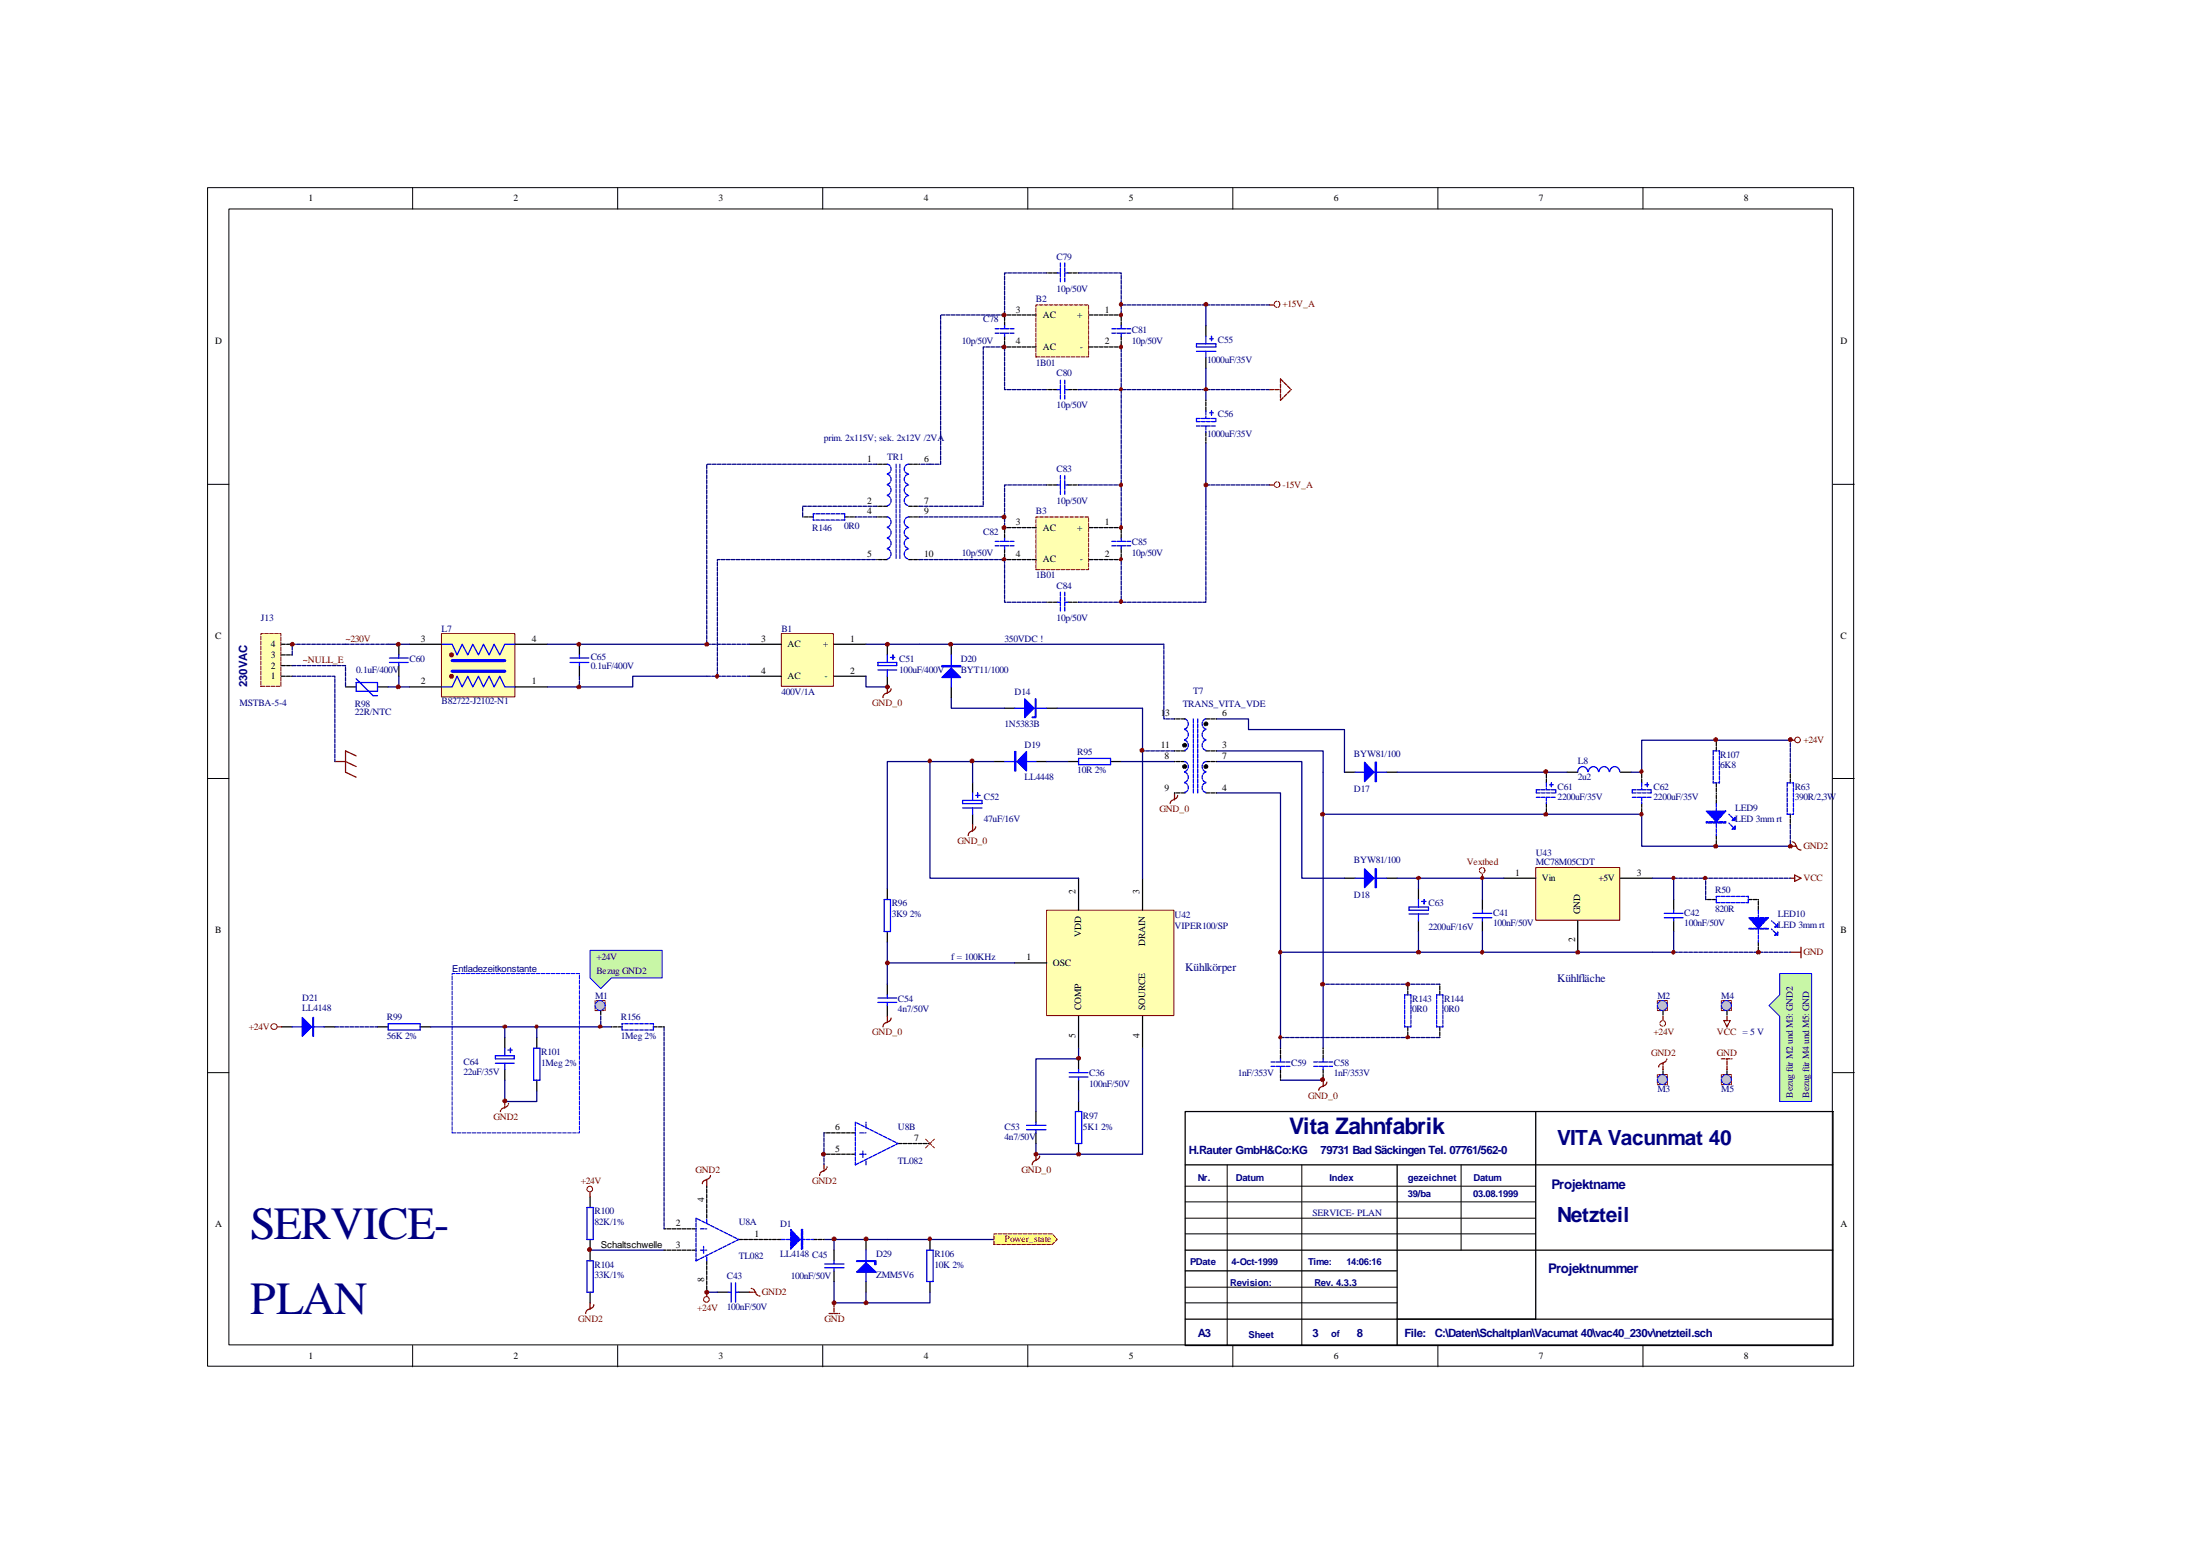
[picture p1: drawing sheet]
<svg xmlns="http://www.w3.org/2000/svg" width="297mm" height="210mm" viewBox="0 0 297 210" stroke-linecap="round" stroke-linejoin="round" font-family="sans-serif">
<g fill="none" stroke="#000" stroke-width=".14">
<path d="M28 25.3h222.3v159.1h-222.3zM30.9 28.2h216.5v153.3h-216.5zM55.7 25.3v2.9M83.4 25.3v2.9M111.1 25.3v2.9M138.8 25.3v2.9M166.5 25.3v2.9M194.1 25.3v2.9M221.8 25.3v2.9M28 65.4h2.9M247.5 65.4h2.9M28 105.1h2.9"/>
<path d="M247.5 105.1h2.9M28 144.8h2.9M165.7 157.2v24.4M175.8 157.2v24.4M197.3 157.2v11.6M247.5 144.8h2.9M160 175.9h28.6M160 173.8h28.6M160 166.6h47.3M160 164.4h47.3M160 162.2h47.3M160 160.1h47.3"/>
<path d="M55.7 181.6v2.9M83.4 181.6v2.9M111.1 181.6v2.9M138.8 181.6v2.9M166.5 181.6v2.9M194.1 181.6v2.9M221.8 181.6v2.9"/>
</g>
<path d="M160 150h87.5v31.6h-87.5zM160 157.2h87.5M188.6 157.2v24.4M207.3 150v28.1M160 178.1h87.5M160 171.5h28.6M160 168.8h87.5" fill="none" stroke="#000" stroke-width=".17"/>
<g fill="#c8f6a6" stroke="#00f" stroke-width=".14">
<path d="M240.3 131.4h4.3v17.3h-4.3v-11.5l-1.5-1.5 1.5-1.4z" fill-rule="evenodd"/>
<path d="M79.7 128.3h9.7v3.7h-6.9l-1.4 1.4-1.4-1.4z" fill-rule="evenodd"/>
</g>
<g fill="none" stroke="#000" stroke-width=".17">
<path d="M119.8 87v1.4M119.8 91.3v1.4M135.6 95.6h1.4M141.3 95.6h1.4M119.8 120v1.4M131.3 105.7v1.3M131.3 109.9v1.5M134.2 102.8h1.4M139.9 102.8h1.4M144.2 102.8h1.4M149.9 102.8h1.5M119.8 125.7v1.5"/>
<path d="M145.6 148.7v1.3M145.6 154.4v1.4"/>
</g>
<g fill="none" stroke="#00f" stroke-width=".17">
<path d="M118.5 89.4h2.6v.4h-2.6zM118.5 90.4h2.6M119.8 88.4v1M119.8 90.4v.9M120.2 88.7h.6M120.6 88.4v.6M137 95.6h4.3M130 108h2.6v.5h-2.6zM130 109.1h2.6M131.3 107v1M131.3 109.1v.8M131.7 107.4h.6"/>
<path d="M132 107v.6M135.6 102.8h4.3M145.6 102.4h4.3v.8h-4.3zM119.4 121.4h.8v4.3h-.8zM145.2 150h.8v4.4h-.8z"/>
</g>
<path d="M119.8 92.7v.9a.58 .58 0 0 0-.6 .6M120.3 93l-.3 .4-.2 .1M131.2 112.2l-.2 .1-.2 .2-.1 .3M131.3 111.4v.8M131.7 111.6l-.2 .4-.3 .1M158.5 108l-.4 .2-.1 .3M158.6 107v1M159 107.4l-.3 .4-.2 .1" fill="none" stroke="#800000" stroke-width=".17"/>
<g fill="#00f" stroke="#00f" stroke-width=".17">
<path d="M139.8 94.3h.1v2.6h-.5v-.1h.4z" fill-rule="evenodd"/>
<path d="M138.3 94.3l1.3 1.3-1.3 1.3z" fill-rule="evenodd"/>
<path d="M137 101.4h.2v2.7h-.2z" fill-rule="evenodd"/>
<path d="M138.6 101.4v2.7l-1.3-1.3z" fill-rule="evenodd"/>
</g>
<path d="M141.3 102.8h2.9M151.4 102.8h7.2" fill="none" stroke="#000080" stroke-width=".17"/>
<path d="M141.4 123h17.1v14.1h-17.1z" fill="#ffffb0"/>
<path d="M141.3 122.9h17.2v14.2h-17.2z" fill="none" stroke="#800000" stroke-width=".14"/>
<g fill="none" stroke="#000" stroke-width=".17">
<path d="M162.8 44v1.4M162.8 48.3v1.4M53.8 87v1.4M53.8 89.8v1.5M128.4 87v1.4M128.4 92.7v1.5M145.6 118.5v4.4M154.3 118.5v4.4M119.8 132.9v1.4M119.8 135.7v1.5M137 130h4.3M145.6 137.2v4.3"/>
<path d="M154.3 137.2v4.3M139.9 150v1.5M139.9 152.9v1.5M145.6 142.9v1.5M145.6 145.8v1.4"/>
</g>
<g fill="none" stroke="#000080" stroke-width=".17">
<path d="M162.8 41.2v2.8M162.8 49.7v4.3M162.8 59.8v8.5M128.4 94.2v1.4h7.2M125.6 102.8v15.7h20M134.2 102.8h-14.4v17.2M178.6 109.9v31.6M119.8 127.2v2.8h17.2M119.8 130v2.9M139.9 154.4v1.4M145.6 141.5v1.4h-5.7v7.1M145.6 147.2v1.5"/>
<path d="M154.3 141.5v14.3"/>
</g>
<path d="M119.8 137.2v.8a.58 .58 0 0 0-.6 .6M120.3 137.4l-.3 .5h-.2M139.9 155.8v.8l-.3 .1-.2 .2v.3M140.4 156.1l-.3 .4-.2 .1M178.6 145.8v.9h-.3l-.2 .2v.3M179.2 146.1l-.3 .4-.3 .1" fill="none" stroke="#800000" stroke-width=".17"/>
<g fill="none" stroke="#00f" stroke-width=".17">
<path d="M161.5 46.4h2.7v.4h-2.7zM161.5 47.4h2.7M162.8 45.4v1M162.8 47.4v.9M163.3 45.7h.5M163.6 45.4v.6M52.6 88.8h2.5M52.6 89.4h2.5M53.8 88.4v.4M53.8 89.4v.4M128.4 88.4v4.3M118.5 135.3h2.6"/>
<path d="M118.5 134.7h2.6M119.8 134.3v.4M119.8 135.3v.4M138.6 152.5h2.6M138.6 151.9h2.6M139.9 151.5v.4M139.9 152.5v.4M144.4 145.4h2.5M144.4 144.8h2.5M145.6 144.4v.4M145.6 145.4v.4"/>
</g>
<g fill="#00f" stroke="#00f" stroke-width=".17">
<path d="M127.2 89.8h2.5v.2h-2.5z" fill-rule="evenodd"/>
<path d="M127.2 91.5l1.2-1.3 1.3 1.3z" fill-rule="evenodd"/>
</g>
<path d="M59.7 85.6h9.8v8.5h-9.8z" fill="#ffffb0"/>
<path d="M59.6 85.5h9.9v8.6h-9.9z" fill="none" stroke="#800000" stroke-width=".14"/>
<path d="M59.6 92.7h1.4l.7-1.4 .7 1.4 .8-1.4 .6 1.4 .8-1.4 .7 1.4 .7-1.4 .7 1.4 .8-1.4 .7 1.4h1.4M59.6 87h1.4l.7 1.4 .7-1.4 .8 1.4 .6-1.4 .8 1.4 .7-1.4 .7 1.4 .7-1.4 .8 1.4 .7-1.4h1.4" fill="none" stroke="#00f" stroke-width=".17"/>
<path d="M61 89.2h7.2M61 90.6h7.2" fill="none" stroke="#00f" stroke-width=".42"/>
<g fill="#800000" stroke="#800000" stroke-width=".14">
<circle cx="61" cy="91.3" r=".26"/>
<circle cx="61" cy="88.4" r=".26"/>
</g>
<path d="M55.3 92.7h4.3M55.3 87h4.3M69.6 92.7h4.3M69.6 87h4.3" fill="none" stroke="#000" stroke-width=".17"/>
<path d="M105.6 85.6h6.9v7h-6.9z" fill="#ffffb0"/>
<g fill="none" stroke="#800000" stroke-width=".14">
<path d="M105.5 85.5h7v7.1h-7z"/>
<circle cx="242.7" cy="99.9" r=".38"/>
</g>
<g fill="none" stroke="#000" stroke-width=".17">
<path d="M46.7 92.7h1.4M51 92.7h1.4M101.2 87h4.3M101.2 91.3h4.3M112.6 87h4.3M112.6 91.3h4.3M181.5 104.2h1.5M181.5 118.5h1.5M187.2 104.2h1.4M187.2 118.5h1.4M191.5 120v1.4M211.6 104.2h1.4"/>
<path d="M218.8 104.2h1.4M191.5 124.3v1.4M200.2 121.4v1.5M200.2 124.3v1.4"/>
</g>
<path d="M241.7 99.9h.6M45.2 102.8h1.5l1.4 .7M48.1 102l-1.4-.6v2.8l1.4 .7M241.7 114.2h.9v.3l.3 .2h.3M242 113.6l.2 .1 .2 .2 .1 .3" fill="none" stroke="#800000" stroke-width=".17"/>
<path d="M52.4 87h2.9M52.4 92.7h2.9M53.8 91.3v1.4M119.8 87h37.3M142.7 95.6h11.6v22.9M164.3 97h4.3v1.5h12.9M164.3 101.4h14.3v2.8M220.2 104.2h1.5" fill="none" stroke="#000080" stroke-width=".17"/>
<g fill="none" stroke="#00f" stroke-width=".17">
<path d="M48.1 92.1h2.9v1.2h-2.9zM48.1 91.6l2.3 2.3h.6M183 104.2h4.2M183 118.5h4.2M213 104.2a.68 .68 0 0 1 .7-.7 .68 .68 0 0 1 .7 .7M214.5 104.2a.68 .68 0 0 1 .6-.7 .68 .68 0 0 1 .7 .7M215.9 104.2a.68 .68 0 0 1 .7-.7 .68 .68 0 0 1 .7 .7M217.3 104.2a.68 .68 0 0 1 .7-.7 .68 .68 0 0 1 .7 .7M190.2 122.4h2.7v.5h-2.7zM190.2 123.4h2.7M191.5 121.4v1M191.5 123.4v.9"/>
<path d="M191.9 121.7h.6M192.3 121.4v.6M198.9 123.9h2.5M198.9 123.3h2.5M200.2 122.9v.4M200.2 123.9v.4"/>
</g>
<g fill="#00f" stroke="#00f" stroke-width=".17">
<path d="M185.7 102.9h.1v2.6h-.1z" fill-rule="evenodd"/>
<path d="M184.2 102.9l1.3 1.3-1.3 1.3z" fill-rule="evenodd"/>
<path d="M185.7 117.3h.1v2.5h-.1z" fill-rule="evenodd"/>
<path d="M184.2 117.3l1.3 1.2-1.3 1.3z" fill-rule="evenodd"/>
</g>
<path d="M207.4 117.2h11.3v7h-11.3z" fill="#ffffb0"/>
<g fill="none" stroke="#800000" stroke-width=".14">
<path d="M207.3 117.1h11.4v7.1h-11.4z"/>
<circle cx="37" cy="138.6" r=".41"/>
<circle cx="79.6" cy="160.5" r=".38"/>
<circle cx="95.4" cy="175.4" r=".38"/>
</g>
<g fill="none" stroke="#000" stroke-width=".17">
<path d="M78.2 87v1.4M78.2 89.8v1.5M203 118.5h4.3M218.8 118.5h4.3M38 138.6h1.5M43.8 138.6h1.4M51 138.6h1.4M56.7 138.6h1.5M213 124.3v4.2M226 121.4v1.5M226 124.3v1.4M68.2 140.1v1.4"/>
<path d="M68.2 144.4v1.4M72.5 140.1v1.4M72.5 145.8v1.4M79.7 161.6v1.4M79.7 167.3v2.9M79.7 174.4v1.5M96.9 174.4h1.4M99.7 174.4h1.5M112.6 168.8v1.4M112.6 171.5v1.5M116.9 167.3v1.5M116.9 173v1.4"/>
<path d="M125.6 167.3v1.5M125.6 173v1.4"/>
</g>
<g fill="none" stroke="#000080" stroke-width=".17">
<path d="M73.9 87h21.5M95.4 91.3h-10v1.4h-11.5M116.9 91.3v1.4h2.9M116.9 87h2.9M181.5 98.5v5.7M241.7 99.9h-20v4.3M131.3 102.8v2.9M164.3 102.8h11.5v15.7h5.7M164.3 107h8.6v21.5h53.1v-2.8M178.6 104.2v5.7h43.1v4.3h20M188.6 118.5h14.4M188.6 104.2h23"/>
<path d="M191.5 118.5v1.5M200.2 118.5v2.9M223.1 118.5h2.9v2.9M58.2 138.6h24.3M68.2 138.6v1.5M72.5 138.6v1.5M172.9 128.5v13M191.5 125.7v2.8M200.2 125.7v2.8M68.2 145.8v2.9h4.3v-1.5M139.9 155.8h14.4M172.9 145.8h5.7"/>
<path d="M79.7 168.8h10M95.4 174.4h1.5M111.3 167.3h1.3v1.5M112.6 173v2.9h4.3M112.6 167.3h21.6M116.9 174.4v1.5M125.6 174.4v1.5h-8.7"/>
</g>
<g fill="none" stroke="#00f" stroke-width=".17">
<path d="M77 89.4h2.5M77 88.8h2.5M78.2 88.4v.4M78.2 89.4v.4M39.5 138.6h4.3M52.4 138.2h4.3v.8h-4.3zM224.7 123.9h2.5M224.7 123.3h2.5M226 122.9v.4M226 123.9v.4M66.9 142.5h2.5v.4h-2.5zM66.9 143.5h2.5"/>
<path d="M68.2 141.5v1M68.2 143.5v.9M68.6 141.7h.6M68.9 141.5v.6M72.1 141.5h.8v4.3h-.8zM79.2 170.2h.9v4.2h-.9zM79.2 163h.9v4.3h-.9zM98.3 174.4h.4M98.7 173.2v2.6M99.3 174.4h.4M99.3 173.2v2.6M111.3 171.1h2.7"/>
<path d="M111.3 170.6h2.7M112.6 170.2v.4M112.6 171.1v.4M116.9 168.8v4.2M125.1 168.8h.9v4.2h-.9z"/>
</g>
<path d="M241.7 118.5h.6M242.3 118.1l.9 .4-.9 .5zM37.5 138.6h.5M241.7 128.5h1.5M243.2 127.9v1.4M94.8 159.8l.1-.3 .2-.2h.3v.8M95.9 158.7l-.2 .4-.3 .1M79.7 175.9v.8a.58 .58 0 0 0-.6 .6M79.7 161v.6M80.2 176.1l-.3 .5h-.2M95.4 174.4v.6" fill="none" stroke="#800000" stroke-width=".17"/>
<g fill="#00f" stroke="#00f" stroke-width=".17">
<path d="M42.2 137.3h.1v2.6h-.1z" fill-rule="evenodd"/>
<path d="M40.8 137.3l1.3 1.3-1.3 1.3z" fill-rule="evenodd"/>
<path d="M115.7 170.2h2.6v.5h-.2v-.4h-2.4z" fill-rule="evenodd"/>
<path d="M115.7 171.7l1.2-1.3 1.4 1.3z" fill-rule="evenodd"/>
</g>
<path d="M61 152.9h17.2v-21.5h-17.2v21.5" fill="none" stroke="#00f" stroke-width=".14" stroke-dasharray=".5 .2"/>
<path d="M226 118.5h15.7M45.2 138.6h5.8M226 128.5h15.7M230.3 121.4v-2.9" fill="none" stroke="#000080" stroke-width=".17" stroke-dasharray=".5 .2"/>
<path d="M231.7 108.5v-1.5M231.7 112.8v1.4M231.7 101.4v-1.5M231.7 105.7v1.3M231.7 121.4h-1.4M236.1 121.4h1.3M237.4 122.9v-1.5M237.4 127.2v1.3" fill="none" stroke="#000" stroke-width=".17" stroke-dasharray=".5 .2"/>
<g fill="none" stroke="#00f" stroke-width=".17" stroke-dasharray=".5 .2">
<path d="M231.3 105.7h.9M231.3 101.4h.9M231.3 101.4v4.3M231.7 108.5v4.3M232.2 101.4v4.3M234 111.7l-.6-.6M234 110.5l-.6-.6M231.7 121.8v-.8M231.7 121h4.4M231.7 121.8h4.4M236.1 121.8v-.8M237.4 122.9v4.3"/>
<path d="M239.8 126l-.6-.6M239.8 124.8l-.6-.5"/>
</g>
<g fill="#00f" stroke="#00f" stroke-width=".17" stroke-dasharray=".5 .2">
<path d="M230.4 109.5h2.6l-1.3 1.4z" fill-rule="evenodd"/>
<path d="M230.4 110.9h2.6v.2h-2.6z" fill-rule="evenodd"/>
<path d="M234.3 111.5v.4h-.5z" fill-rule="evenodd"/>
<path d="M233.8 110.8l.5-.5v.5z" fill-rule="evenodd"/>
<path d="M236.1 123.9h2.7l-1.4 1.4z" fill-rule="evenodd"/>
<path d="M236.1 125.3h2.7v.1h-2.7z" fill-rule="evenodd"/>
<path d="M240 125.8v.5h-.4z" fill-rule="evenodd"/>
<path d="M239.6 125.2l.4-.5v.5z" fill-rule="evenodd"/>
</g>
<path d="M134.2 166.6h7.9l.6 .7-.6 .7h-7.9z" fill-rule="evenodd" fill="#ffff80" stroke="#800000" stroke-width=".14" stroke-dasharray=".5 .2"/>
<path d="M94 168.8h-4.3M94 165.9h-4.3M95.4 170.2v4.2M95.4 164.4v-4.3M99.7 167.3h4.4" fill="none" stroke="#000" stroke-width=".17" stroke-dasharray=".5 .2"/>
<path d="M94 170.2l5.7-2.9-5.7-2.9v5.8M94.6 165.9h.8M94.6 168.8h.8M95 169.2v-1M95.4 165.1v-.7M95.4 170.2v-.8" fill="none" stroke="#00f" stroke-width=".17" stroke-dasharray=".5 .2"/>
<path d="M35.3 85.6h2.6v7h-2.6z" fill="#ffffb0"/>
<g fill="none" stroke="#800000" stroke-width=".14" stroke-dasharray=".5 .2">
<path d="M35.2 85.5h2.7v7.1h-2.7z"/>
<circle cx="200.1" cy="117.5" r=".38"/>
</g>
<g fill="none" stroke="#000" stroke-width=".17" stroke-dasharray=".5 .2">
<path d="M142.7 36.8h-1.4M144.2 36.8h1.4M135.6 45.4v1.4M135.6 44v-1.5M142.7 52.6h-1.4M144.2 52.6h1.4M151.4 44v-1.5M151.4 45.4v1.4M109.8 69.8h-1.4M114 69.8h1.5M119.8 62.7h-1.4M119.8 68.3h-1.4"/>
<path d="M119.8 69.8h-1.4M119.8 75.5h-1.4M122.7 62.7h1.4M122.7 68.3h1.4M122.7 69.8h1.4M122.7 75.5h1.4M38 91.3h1.5M38 89.8h1.5M38 88.4h1.5M38 87h1.5M190.1 134.3v-1.4M190.1 138.6v1.5"/>
<path d="M194.4 134.3v-1.4M194.4 138.6v1.5"/>
</g>
<g fill="none" stroke="#000080" stroke-width=".17" stroke-dasharray=".5 .2">
<path d="M141.3 36.8h-5.7v5.7M145.6 36.8h5.8v5.7M135.6 46.8v5.8h5.7M145.6 52.6h5.8v-5.8M118.4 68.3h-10v1.5M125.6 62.7h-1.5M39.5 89.8h7.2v2.9M39.5 91.3h5.7v11.5M46.7 87h-7.2M95.4 87h5.8M95.4 91.3h5.8M95.4 87v-24.3h23"/>
<path d="M96.9 91.3v-15.8h21.5M158.6 97h-1.5v-10M158.6 101.4h-4.3M194.4 132.9h-15.8M194.4 140.1h-21.5"/>
</g>
<g fill="none" stroke="#00f" stroke-width=".17" stroke-dasharray=".5 .2">
<path d="M143.2 36.8h-.5M143.2 35.5v2.6M143.8 35.5v2.6M144.2 36.8h-.4M135.6 44.4v-.4M135.6 45.4v-.4M136.9 44.4h-2.6M136.9 45h-2.6M143.2 52.6h-.5M143.2 51.3v2.6M143.8 51.3v2.6M144.2 52.6h-.4"/>
<path d="M150.1 45h2.6M150.1 44.4h2.6M151.4 45v.4M151.4 44v.4M109.8 69.4v.8M114 69.4v.8M114 70.2h-4.2M114 69.4h-4.2M119.8 63.9a.65 .65 0 0 0 .5-.6 .65 .65 0 0 0-.5-.6M119.8 65.4a.71 .71 0 0 0 .5-.7 .71 .71 0 0 0-.5-.7M119.8 66.8a.71 .71 0 0 0 .5-.7 .71 .71 0 0 0-.5-.6M119.8 68.3a.71 .71 0 0 0 .5-.7 .71 .71 0 0 0-.5-.7"/>
<path d="M119.8 71.1a.71 .71 0 0 0 .5-.6 .71 .71 0 0 0-.5-.7M119.8 72.6a.71 .71 0 0 0 .5-.7 .71 .71 0 0 0-.5-.7M119.8 74a.71 .71 0 0 0 .5-.7 .71 .71 0 0 0-.5-.6M119.8 75.5a.71 .71 0 0 0 .5-.7 .71 .71 0 0 0-.5-.7M121 62.7v12.8M121.5 62.7v12.8M122.7 62.7a.64 .64 0 0 0-.6 .6 .64 .64 0 0 0 .6 .6M122.7 64a.68 .68 0 0 0-.6 .7 .68 .68 0 0 0 .6 .7M122.7 65.5a.68 .68 0 0 0-.6 .6 .68 .68 0 0 0 .6 .7M122.7 66.9a.68 .68 0 0 0-.6 .7 .68 .68 0 0 0 .6 .7M122.7 69.8a.68 .68 0 0 0-.6 .7 .68 .68 0 0 0 .6 .6M122.7 71.2a.68 .68 0 0 0-.6 .7 .68 .68 0 0 0 .6 .7"/>
<path d="M122.7 72.7a.68 .68 0 0 0-.6 .6 .68 .68 0 0 0 .6 .7M122.7 74.1a.68 .68 0 0 0-.6 .7 .68 .68 0 0 0 .6 .7M189.7 138.6h.8M189.7 134.3h.8M189.7 134.3v4.3M190.5 134.3v4.3M194 138.6h.8M194 134.3h.8M194 134.3v4.3M194.8 134.3v4.3"/>
</g>
<path d="M200.2 118.5v-.5" fill="none" stroke="#800000" stroke-width=".17" stroke-dasharray=".5 .2"/>
<path d="M140 41.2h7v7h-7z" fill="#ffffb0"/>
<path d="M139.9 41.2h7.1v7h-7.1z" fill="none" stroke="#800000" stroke-width=".14" stroke-dasharray=".5 .2"/>
<path d="M139.9 42.5h-4.3M139.9 46.8h-4.3M147.1 42.5h4.3M147.1 46.8h4.3M135.6 74.1v1.4M135.6 72.7v-1.5M142.7 65.5h-1.4M144.2 65.5h1.4M151.4 72.7v-1.5M151.4 74.1v1.4M142.7 81.3h-1.4M144.2 81.3h1.4" fill="none" stroke="#000" stroke-width=".17" stroke-dasharray=".5 .2"/>
<path d="M135.6 46.8h-2.8v21.5h-8.7M125.6 62.7h1.4v-20.2h8.6M135.6 75.5v5.8h5.7M141.3 65.5h-5.7v5.7M145.6 65.5h5.8v5.7M145.6 81.3h5.8v-5.8M89.7 138.6v27.3" fill="none" stroke="#000080" stroke-width=".17" stroke-dasharray=".5 .2"/>
<g fill="#800000" stroke="#800000" stroke-width=".14" stroke-dasharray=".5 .2">
<path d="M125.3 102.6l.3-.1h.1v.2l-.1 .3a.25 .25 0 0 1-.3-.2 .25 .25 0 0 1 0-.2z" fill-rule="evenodd"/>
<path d="M172.7 128.4l.2-.1h.1l.1 .2-.2 .3a.25 .25 0 0 1-.2-.1 .25 .25 0 0 1 0-.3z" fill-rule="evenodd"/>
<path d="M191.3 118.4a.26 .26 0 0 1 .3-.1 .26 .26 0 0 1 .2 .2l-.3 .2h-.2z" fill-rule="evenodd"/>
<path d="M200 118.3l.3 .1v.3h-.3l-.1-.2z" fill-rule="evenodd"/>
<path d="M200 128.3h.3v.2l-.1 .3a.26 .26 0 0 1-.3-.2 .26 .26 0 0 1 .1-.3z" fill-rule="evenodd"/>
<path d="M225.8 118.3l.3 .1v.3h-.3l-.1-.2z" fill-rule="evenodd"/>
<path d="M225.8 128.3h.3v.2l-.1 .3a.26 .26 0 0 1-.3-.2 .26 .26 0 0 1 .1-.3z" fill-rule="evenodd"/>
<path d="M230.1 118.3a.25 .25 0 0 1 .2 0 .25 .25 0 0 1 .2 .2l-.3 .2h-.2v-.2z" fill-rule="evenodd"/>
<path d="M172.7 139.9l.2-.1 .1 .1v.3h-.3z" fill-rule="evenodd"/>
<path d="M96.6 91.1l.3-.1 .1 .1v.2l-.1 .2a.25 .25 0 0 1-.3-.1 .25 .25 0 0 1 0-.3z" fill-rule="evenodd"/>
<circle cx="139.9" cy="155.8" r=".26"/>
<circle cx="119.8" cy="130" r=".26"/>
<circle cx="178.6" cy="109.9" r=".26"/>
<circle cx="53.8" cy="92.7" r=".26"/>
<circle cx="191.5" cy="128.5" r=".26"/>
<circle cx="131.2" cy="102.7" r=".26"/>
<circle cx="154.2" cy="101.3" r=".26"/>
<circle cx="178.6" cy="132.9" r=".26"/>
</g>
<g fill="none" stroke="#00f" stroke-width=".17" stroke-dasharray=".5 .2">
<path d="M135.6 73.1v-.4M135.6 74.1v-.4M136.9 73.1h-2.6M136.9 73.7h-2.6M143.2 65.5h-.5M143.2 64.2v2.6M143.2 79.9v2.7M143.8 64.2v2.6M143.8 79.9v2.7M144.2 65.5h-.4M150.1 73.7h2.6M150.1 73.1h2.6"/>
<path d="M151.4 73.7v.4M151.4 72.7v.4M143.2 81.3h-.5M144.2 81.3h-.4"/>
</g>
<path d="M140 69.9h7v7h-7z" fill="#ffffb0"/>
<path d="M139.9 69.8h7.1v7.1h-7.1z" fill="none" stroke="#800000" stroke-width=".14" stroke-dasharray=".5 .2"/>
<path d="M139.9 71.2h-4.3M139.9 75.5h-4.3M147.1 71.2h4.3M147.1 75.5h4.3M84 138.6h-1.5M88.2 138.6h1.5M115.5 155.8h-4.2M115.5 152.9h-4.2M121.2 154.4h4.4" fill="none" stroke="#000" stroke-width=".17" stroke-dasharray=".5 .2"/>
<path d="M151.4 52.6v12.9M162.8 41.2h-11.4M162.8 52.6h-11.4M162.8 41.2h8.6M162.8 52.6h8.6M124.1 75.5h11.5M124.1 69.8h11.5M162.8 68.3v13h-11.4M162.8 65.5h8.6M111.3 152.9v4.3" fill="none" stroke="#000080" stroke-width=".17" stroke-dasharray=".5 .2"/>
<g fill="#800000" stroke="#800000" stroke-width=".14" stroke-dasharray=".5 .2">
<path d="M151.2 65.3l.2-.1 .1 .1 .1 .2-.2 .2a.25 .25 0 0 1-.3-.1 .25 .25 0 0 1 .1-.3z" fill-rule="evenodd"/>
<path d="M151.2 40.9l.2-.1 .1 .1 .1 .2-.2 .2a.25 .25 0 0 1-.3-.1 .25 .25 0 0 1 .1-.3z" fill-rule="evenodd"/>
<path d="M151.2 52.5l.2-.2 .1 .1v.3h-.3z" fill-rule="evenodd"/>
<path d="M151.2 81.1l.2-.1h.1l.1 .2-.2 .3a.25 .25 0 0 1-.3-.2 .25 .25 0 0 1 .1-.2z" fill-rule="evenodd"/>
<path d="M72.2 138.5l.3-.1h.1v.3h-.3z" fill-rule="evenodd"/>
<path d="M67.9 138.5a.26 .26 0 0 1 .3-.1 .26 .26 0 0 1 .2 .2l-.2 .2-.2-.1z" fill-rule="evenodd"/>
<circle cx="135.5" cy="69.8" r=".26"/>
<circle cx="116.9" cy="175.9" r=".26"/>
<circle cx="112.6" cy="175.9" r=".26"/>
<circle cx="112.6" cy="167.2" r=".26"/>
<circle cx="68.1" cy="148.6" r=".26"/>
</g>
<path d="M68.2 149.5l-.3 .1-.3 .2v.2M68.2 149.5l.2-.1 .3-.5M68.2 148.7v.8M111.2 158.1l-.3 .1-.2 .2v.3M111.2 158l.2-.1 .3-.4M111.3 157.2v.9M101.2 174.4h.8M101.9 174.4l-.2-.4-.3-.1M102 174.4l.1 .3 .2 .2h.3M111.9 177.3h1.5M112.6 175.9v1.4" fill="none" stroke="#800000" stroke-width=".17" stroke-dasharray=".5 .2"/>
<path d="M84 139v-.8M88.2 139v-.8M88.2 138.2h-4.2M88.2 139h-4.2M115.5 157.2l5.7-2.8-5.7-2.9v5.7M116.1 152.9h.8M116.1 155.8h.8M116.5 156.2v-.8M116.9 152.2v-.7M116.9 157.2v-.6" fill="none" stroke="#00f" stroke-width=".17" stroke-dasharray=".5 .2"/>
<path d="M125 155l1.2-1.2M125 153.8l1.2 1.2" fill="none" stroke="#f00" stroke-width=".14" stroke-dasharray=".5 .2"/>
<path d="M80.4 135.1h1.3v1.3h-1.3z" fill="#ffffb0"/>
<path d="M80.3 135.1h1.4v1.3h-1.4z" fill="none" stroke="#800000" stroke-width=".14" stroke-dasharray=".5 .2"/>
<circle cx="81" cy="135.7" r=".67" fill="#c0c0c0" stroke="#00f" stroke-width=".14" stroke-dasharray=".5 .2"/>
<path d="M81.1 136.5v.7" fill="none" stroke="#000" stroke-width=".17" stroke-dasharray=".5 .2"/>
<path d="M81.1 137.2v1.4" fill="none" stroke="#000080" stroke-width=".17" stroke-dasharray=".5 .2"/>
<path d="M80.9 138.4a.25 .25 0 0 1 .3 0 .25 .25 0 0 1 .1 .2l-.3 .2-.2-.1v-.1z" fill-rule="evenodd" fill="#800000" stroke="#800000" stroke-width=".14" stroke-dasharray=".5 .2"/>
<path d="M223.9 135.1h1.2v1.3h-1.2z" fill="#ffffb0"/>
<path d="M223.8 135.1h1.3v1.3h-1.3z" fill="none" stroke="#800000" stroke-width=".14" stroke-dasharray=".5 .2"/>
<circle cx="224.5" cy="135.7" r=".67" fill="#c0c0c0" stroke="#00f" stroke-width=".14" stroke-dasharray=".5 .2"/>
<path d="M224.5 136.5v.7" fill="none" stroke="#000" stroke-width=".17" stroke-dasharray=".5 .2"/>
<path d="M223.9 145.1h1.2v1.3h-1.2z" fill="#ffffb0"/>
<path d="M223.8 145h1.3v1.4h-1.3z" fill="none" stroke="#800000" stroke-width=".14" stroke-dasharray=".5 .2"/>
<circle cx="224.5" cy="145.7" r=".67" fill="#c0c0c0" stroke="#00f" stroke-width=".14" stroke-dasharray=".5 .2"/>
<path d="M224.5 145v-.6" fill="none" stroke="#000" stroke-width=".17" stroke-dasharray=".5 .2"/>
<path d="M232.5 135.1h1.3v1.3h-1.3z" fill="#ffffb0"/>
<path d="M232.4 135.1h1.4v1.3h-1.4z" fill="none" stroke="#800000" stroke-width=".14" stroke-dasharray=".5 .2"/>
<circle cx="233.1" cy="135.7" r=".67" fill="#c0c0c0" stroke="#00f" stroke-width=".14" stroke-dasharray=".5 .2"/>
<path d="M233.2 136.5v.7" fill="none" stroke="#000" stroke-width=".17" stroke-dasharray=".5 .2"/>
<path d="M232.5 145.1h1.3v1.3h-1.3z" fill="#ffffb0"/>
<path d="M232.4 145h1.4v1.4h-1.4z" fill="none" stroke="#800000" stroke-width=".14" stroke-dasharray=".5 .2"/>
<circle cx="233.1" cy="145.7" r=".67" fill="#c0c0c0" stroke="#00f" stroke-width=".14" stroke-dasharray=".5 .2"/>
<g fill="none" stroke="#000" stroke-width=".17" stroke-dasharray=".5 .2">
<path d="M162.8 55.5v-1.5M162.8 58.3v1.5M160 97h-1.4M162.8 97h1.5M160 101.4h-1.4M160 102.8h-1.4M160 107h-1.4M162.8 101.4h1.5M162.8 102.8h1.5M162.8 107h1.5M208.8 105.7v-1.5M208.8 108.5v1.4"/>
<path d="M221.7 105.7v-1.5M221.7 108.5v1.4M241.7 105.7v-1.5M241.7 109.9v1.5M172.9 142.9v-1.4M172.9 144.4v1.4M178.6 142.9v-1.4M178.6 144.4v1.4M233.2 145v-.6M105.5 167.3h-1.4M109.8 167.3h1.5"/>
</g>
<g fill="none" stroke="#800000" stroke-width=".17" stroke-dasharray=".5 .2">
<path d="M171.4 41.2h.6M171.4 52.6h1.5M172.9 51.2v2.8M172.9 51.2l1.4 1.4M172.9 54l1.4-1.4M171.4 65.5h.6M224.5 137.2v.6M232.7 137.8h.9M233.2 138.6l-.5-.8M233.2 138.6l.4-.8M233.2 137.2v.6M224.5 143.4h.3l.2-.5"/>
<path d="M224.5 143.5l-.3 .1-.2 .2-.1 .2M224.5 144.4v-.9M232.4 142.9h1.4M233.2 144.4v-1.5"/>
</g>
<g fill="none" stroke="#800000" stroke-width=".14" stroke-dasharray=".5 .2">
<circle cx="172.4" cy="41.1" r=".4"/>
<circle cx="172.4" cy="65.4" r=".38"/>
<circle cx="224.5" cy="138.1" r=".38"/>
</g>
<path d="M118.4 69.8h-2.9M39.5 88.4v-1.4M46.7 87h5.7M78.2 91.3v1.4M241.7 104.2v-4.3M241.7 111.4v2.8" fill="none" stroke="#000080" stroke-width=".17" stroke-dasharray=".5 .2"/>
<g fill="#800000" stroke="#800000" stroke-width=".14" stroke-dasharray=".5 .2">
<path d="M125.4 167h.3v.2l-.1 .3a.26 .26 0 0 1-.3-.2 .26 .26 0 0 1 .1-.3z" fill-rule="evenodd"/>
<path d="M189.9 139.8a.25 .25 0 0 1 .3 0 .25 .25 0 0 1 .1 .3l-.2 .1h-.2l-.1-.1z" fill-rule="evenodd"/>
<path d="M151.2 42.4l.2-.1h.1l.1 .2-.2 .3a.25 .25 0 0 1-.3-.2 .25 .25 0 0 1 .1-.2z" fill-rule="evenodd"/>
<path d="M151.2 46.7l.2-.1h.1l.1 .2-.2 .3a.25 .25 0 0 1-.3-.1 .25 .25 0 0 1 .1-.3z" fill-rule="evenodd"/>
<path d="M135.3 75.4a.26 .26 0 0 1 .3-.1 .26 .26 0 0 1 .2 .2l-.2 .2h-.2z" fill-rule="evenodd"/>
<path d="M151.2 71.1l.2-.1h.1l.1 .2-.2 .3a.25 .25 0 0 1-.3-.2 .25 .25 0 0 1 .1-.2z" fill-rule="evenodd"/>
<path d="M151.2 75.4l.2-.1h.1v.4h-.3z" fill-rule="evenodd"/>
<path d="M221.4 104l.3-.1 .1 .1v.2l-.1 .2a.25 .25 0 0 1-.3-.1 .25 .25 0 0 1 0-.3z" fill-rule="evenodd"/>
<path d="M221.4 109.8l.3-.1h.1v.2l-.1 .3a.25 .25 0 0 1-.3-.2 .25 .25 0 0 1 0-.2z" fill-rule="evenodd"/>
<path d="M162.6 52.5a.26 .26 0 0 1 .3-.2 .26 .26 0 0 1 .2 .3l-.3 .2-.2-.1z" fill-rule="evenodd"/>
<circle cx="145.6" cy="155.8" r=".26"/>
<circle cx="145.6" cy="142.8" r=".26"/>
<circle cx="79.6" cy="168.7" r=".26"/>
<circle cx="231.6" cy="114.2" r=".26"/>
<circle cx="237.4" cy="128.5" r=".26"/>
<circle cx="231.6" cy="99.8" r=".26"/>
<circle cx="95.4" cy="174.4" r=".26"/>
<circle cx="190.1" cy="132.9" r=".26"/>
<circle cx="111.2" cy="155.8" r=".26"/>
<circle cx="116.9" cy="167.2" r=".26"/>
<circle cx="241.7" cy="99.8" r=".26"/>
<circle cx="241.7" cy="114.2" r=".26"/>
<circle cx="78.1" cy="92.7" r=".26"/>
<circle cx="95.4" cy="87" r=".26"/>
<circle cx="78.1" cy="87" r=".26"/>
<circle cx="53.8" cy="87" r=".26"/>
<circle cx="119.8" cy="87" r=".26"/>
<circle cx="119.8" cy="92.7" r=".26"/>
<circle cx="128.3" cy="87" r=".26"/>
<circle cx="135.5" cy="42.5" r=".26"/>
<circle cx="135.5" cy="46.8" r=".26"/>
<circle cx="135.5" cy="71.2" r=".26"/>
<circle cx="208.7" cy="104.2" r=".26"/>
<circle cx="208.7" cy="109.9" r=".26"/>
<circle cx="213" cy="128.5" r=".26"/>
<circle cx="178.6" cy="145.7" r=".26"/>
<circle cx="162.8" cy="41.1" r=".26"/>
<circle cx="162.8" cy="65.5" r=".26"/>
<circle cx="39.4" cy="87" r=".26"/>
</g>
<g fill="none" stroke="#00f" stroke-width=".17" stroke-dasharray=".5 .2">
<path d="M161.5 56.5v.4M161.5 57.5h2.7M161.5 56.9h2.7M161.5 56.5h2.7M162.8 57.5v.8M162.8 55.5v1M163.3 55.7h.5M163.6 55.9v.2M163.6 55.5v.1M163.6 55.5v.6M164.2 56.5v.4M159.9 98.4a.71 .71 0 0 0 .5-.7 .71 .71 0 0 0-.5-.7"/>
<path d="M159.9 99.8a.71 .71 0 0 0 .5-.6 .71 .71 0 0 0-.5-.7M161.1 97v10M161.7 97v10M162.8 97a.71 .71 0 0 0-.5 .7 .71 .71 0 0 0 .5 .7M162.8 98.5a.71 .71 0 0 0-.5 .7 .71 .71 0 0 0 .5 .6M162.8 99.9a.71 .71 0 0 0-.5 .7 .71 .71 0 0 0 .5 .7M159.9 104.2a.71 .71 0 0 0 .5-.7 .71 .71 0 0 0-.5-.7M159.9 105.6a.71 .71 0 0 0 .5-.7 .71 .71 0 0 0-.5-.7M159.9 106.9a.65 .65 0 0 0 .5-.6 .65 .65 0 0 0-.5-.6M159.9 101.3a.71 .71 0 0 0 .5-.7 .71 .71 0 0 0-.5-.7M162.8 102.8a.71 .71 0 0 0-.5 .7 .71 .71 0 0 0 .5 .7M162.8 104.2a.71 .71 0 0 0-.5 .7 .71 .71 0 0 0 .5 .7"/>
<path d="M162.8 105.7a.65 .65 0 0 0-.5 .6 .65 .65 0 0 0 .5 .6M207.4 106.6v.4M207.4 107.6h2.7M207.4 107h2.7M207.4 106.6h2.7M208.8 107.6v.9M208.8 105.7v.9M209.2 105.9h.5M209.5 106.1v.1M209.5 105.7v.1M209.5 105.7v.5M210.1 106.6v.4"/>
<path d="M220.4 106.6v.4M220.4 107.6h2.5M220.4 107h2.5M220.4 106.6h2.5M221.7 107.6v.9M221.7 105.7v.9M222.1 105.9h.6M222.4 106.1v.1M222.4 105.7v.1M222.4 105.7v.5M222.9 106.6v.4M241.3 109.9h.8"/>
<path d="M241.3 105.7h.8M241.3 105.7v4.2M242.1 105.7v4.2M171.6 143.9h2.6M171.6 143.4h2.6M172.9 143.9v.5M172.9 142.9v.5M177.4 143.9h2.5M177.4 143.4h2.5M178.6 143.9v.5M178.6 142.9v.5M105.5 167.3h4.3"/>
</g>
<g fill="#00f" stroke="#00f" stroke-width=".17" stroke-dasharray=".5 .2">
<path d="M108.2 166h.2v2.6h-.2z" fill-rule="evenodd"/>
<path d="M106.8 166l1.2 1.3-1.2 1.3z" fill-rule="evenodd"/>
</g>
<g fill="#000" stroke="#000" stroke-width=".14" stroke-dasharray=".5 .2">
<circle cx="162.8" cy="97.7" r=".26"/>
<circle cx="159.9" cy="100.6" r=".26"/>
<circle cx="159.9" cy="103.5" r=".26"/>
<circle cx="162.8" cy="103.5" r=".26"/>
</g>
<g font-size="6.2" fill="#000080">
<text x="33.8" y="167.2">SERVICE-</text>
<text x="33.8" y="177.3">PLAN</text>
</g>
<text font-size="3.1" fill="#000080" x="174.1" y="153.1">Vita Zahnfabrik</text>
<g font-size="2.8" fill="#000080">
<text x="210.2" y="154.6">VITA Vacunmat 40</text>
<text x="210.2" y="164.9">Netzteil</text>
</g>
<g font-size="1.8" fill="#000080">
<text x="209.5" y="160.5">Projektname</text>
<text x="209" y="171.8">Projektnummer</text>
</g>
<g font-size="1.6" fill="#000080">
<text x="160" y="131.1">Kühlkörper</text>
<text x="210.2" y="132.5">Kühlfläche</text>
</g>
<g font-size="1.5" fill="#000080">
<text x="33.4" y="92.7" transform="rotate(-90 33.4 92.7)">230VAC</text>
<text x="160.5" y="155.8">H.Rauter GmbH&amp;Co:KG</text>
<text x="178.3" y="155.8">79731 Bad Säckingen Tel. 07761/562-0</text>
<text x="161.7" y="180.4">A3</text>
<text x="177.2" y="180.4">3</text>
<text x="183.2" y="180.4">8</text>
<text x="189.7" y="180.4">File:</text>
<text x="193.7" y="180.4">C:\Daten\Schaltplan\Vacumat 40\vac40_230v\netzteil.sch</text>
</g>
<g font-size="1.3">
<text x="41.7" y="27.2">1</text>
<text x="69.3" y="27.2">2</text>
<text x="97" y="27.2">3</text>
<text x="124.7" y="27.2">4</text>
<text x="152.4" y="27.2">5</text>
<text x="180.1" y="27.2">6</text>
<text x="207.8" y="27.2">7</text>
<text x="235.5" y="27.2">8</text>
<text x="29" y="46.5">D</text>
<text x="137.2" y="42.3">3</text>
<text x="137.2" y="46.5">4</text>
<text x="140.8" y="42.9">AC</text>
<text x="140.8" y="47.3">AC</text>
<text x="145.5" y="42.9">+</text>
<text x="145.8" y="47.3">-</text>
<text x="149.2" y="42.3">1</text>
<text x="149.2" y="46.5">2</text>
<text x="248.5" y="46.5">D</text>
<text x="117.1" y="62.3">1</text>
<text x="124.8" y="62.3">6</text>
<text x="117.1" y="68">2</text>
<text x="117.1" y="69.4">4</text>
<text x="124.8" y="68">7</text>
<text x="124.8" y="69.4">9</text>
<text x="137.2" y="70.9">3</text>
<text x="140.8" y="71.6">AC</text>
<text x="145.5" y="71.6">+</text>
<text x="149.2" y="70.9">1</text>
<text x="117.1" y="75.2">5</text>
<text x="124.8" y="75.2">10</text>
<text x="137.2" y="75.2">4</text>
<text x="140.8" y="75.9">AC</text>
<text x="145.8" y="75.9">-</text>
<text x="149.2" y="75.2">2</text>
<text x="29" y="86.2">C</text>
<text x="36.6" y="88.8">3</text>
<text x="36.6" y="87.4">4</text>
<text x="56.8" y="86.6">3</text>
<text x="71.8" y="86.6">4</text>
<text x="102.8" y="86.6">3</text>
<text x="106.3" y="87.4">AC</text>
<text x="111.1" y="87.4">+</text>
<text x="114.8" y="86.6">1</text>
<text x="248.5" y="86.2">C</text>
<text x="36.6" y="91.7">1</text>
<text x="36.6" y="90.3">2</text>
<text x="56.8" y="92.4">2</text>
<text x="71.8" y="92.4">1</text>
<text x="102.8" y="90.9">4</text>
<text x="106.3" y="91.7">AC</text>
<text x="111.3" y="91.7">-</text>
<text x="114.8" y="90.9">2</text>
<text x="156.7" y="101">11</text>
<text x="156.7" y="96.7">13</text>
<text x="165" y="96.7">6</text>
<text x="165" y="101">3</text>
<text x="157.2" y="102.5">8</text>
<text x="157.2" y="106.8">9</text>
<text x="165" y="102.5">7</text>
<text x="165" y="106.8">4</text>
<text x="204.6" y="118.2">1</text>
<text x="208.2" y="118.9">Vin</text>
<text x="215.8" y="118.9">+5V</text>
<text x="221" y="118.2">3</text>
<text x="29" y="125.9">B</text>
<text x="145.2" y="120.7" transform="rotate(-90 145.2 120.7)">2</text>
<text x="153.8" y="120.7" transform="rotate(-90 153.8 120.7)">3</text>
<text x="213.4" y="123.4" transform="rotate(-90 213.4 123.4)">GND</text>
<text x="248.5" y="125.9">B</text>
<text x="138.6" y="129.6">1</text>
<text x="142.2" y="130.4">OSC</text>
<text x="146" y="126.4" transform="rotate(-90 146 126.4)">VDD</text>
<text x="154.6" y="127.7" transform="rotate(-90 154.6 127.7)">DRAIN</text>
<text x="212.7" y="127.2" transform="rotate(-90 212.7 127.2)">2</text>
<text x="146" y="136.3" transform="rotate(-90 146 136.3)">COMP</text>
<text x="154.6" y="136.3" transform="rotate(-90 154.6 136.3)">SOURCE</text>
<text x="145.2" y="140.1" transform="rotate(-90 145.2 140.1)">5</text>
<text x="153.8" y="140.1" transform="rotate(-90 153.8 140.1)">4</text>
<text x="112.8" y="155.5">5</text>
<text x="112.8" y="152.6">6</text>
<text x="123.4" y="154">7</text>
<text x="29" y="165.6">A</text>
<text x="91.3" y="165.5">2</text>
<text x="95.1" y="162.2" transform="rotate(-90 95.1 162.2)">4</text>
<text x="101.9" y="167">1</text>
<text x="248.5" y="165.6">A</text>
<text x="81.1" y="168.5">Schaltschwelle</text>
<text x="91.3" y="168.4">3</text>
<text x="95.1" y="173" transform="rotate(-90 95.1 173)">8</text>
<text x="41.7" y="183.4">1</text>
<text x="69.3" y="183.4">2</text>
<text x="97" y="183.4">3</text>
<text x="124.7" y="183.4">4</text>
<text x="152.4" y="183.4">5</text>
<text x="180.1" y="183.4">6</text>
<text x="207.8" y="183.4">7</text>
<text x="235.5" y="183.4">8</text>
</g>
<g font-size="1.3" fill="#000080">
<text x="142.7" y="35.1">C79</text>
<text x="139.9" y="40.8">B2</text>
<text x="142.7" y="39.4">10p/50V</text>
<text x="129.9" y="46.4">10p/50V</text>
<text x="132.8" y="43.5">C78</text>
<text x="152.8" y="45">C81</text>
<text x="152.8" y="46.4">10p/50V</text>
<text x="164.4" y="46.2">C55</text>
<text x="139.9" y="49.4">1B01</text>
<text x="142.7" y="50.8">C80</text>
<text x="163" y="49">1000uF/35V</text>
<text x="111.3" y="59.5">prim. 2x115V; sek. 2x12V /2VA</text>
<text x="142.7" y="55.1">10p/50V</text>
<text x="163" y="59">1000uF/35V</text>
<text x="164.4" y="56.2">C56</text>
<text x="119.8" y="62.2">TR1</text>
<text x="142.7" y="63.8">C83</text>
<text x="109.6" y="71.7">R146</text>
<text x="114" y="71.5">0R0</text>
<text x="139.9" y="69.4">B3</text>
<text x="142.7" y="68">10p/50V</text>
<text x="129.9" y="75">10p/50V</text>
<text x="132.8" y="72.2">C82</text>
<text x="152.8" y="73.6">C85</text>
<text x="152.8" y="75">10p/50V</text>
<text x="35.2" y="83.8">J13</text>
<text x="139.9" y="78.1">1B01</text>
<text x="142.7" y="79.5">C84</text>
<text x="142.7" y="83.8">10p/50V</text>
<text x="55.3" y="89.4">C60</text>
<text x="59.6" y="85.3">L7</text>
<text x="79.8" y="89.1">C65</text>
<text x="105.5" y="85.3">B1</text>
<text x="121.4" y="89.4">C51</text>
<text x="129.7" y="89.4">D20</text>
<text x="135.6" y="86.6">350VDC !</text>
<text x="32.3" y="95.3">MSTBA-5-4</text>
<text x="47.9" y="95.4">R98</text>
<text x="48.1" y="90.9">0.1uF/400V</text>
<text x="59.6" y="95.1">B82722-J2102-N1</text>
<text x="79.8" y="90.4">0.1uF/400V</text>
<text x="105.5" y="93.8">400V/1A</text>
<text x="121.4" y="90.9">100uF/400V</text>
<text x="129.7" y="90.9">BYT11/1000</text>
<text x="137" y="93.8">D14</text>
<text x="159.7" y="95.4">TRANS_VITA_VDE</text>
<text x="161.1" y="93.7">T7</text>
<text x="47.9" y="96.5">22R/NTC</text>
<text x="135.6" y="98.1">1N5383B</text>
<text x="138.3" y="101">D19</text>
<text x="145.5" y="101.9">R95</text>
<text x="138.3" y="105.3">LL4448</text>
<text x="145.5" y="104.4">10R 2%</text>
<text x="182.8" y="106.9">D17</text>
<text x="182.8" y="102.1">BYW81/100</text>
<text x="210.3" y="106.6">C61</text>
<text x="213" y="103.1">L8</text>
<text x="213" y="105.3">2u2</text>
<text x="223.3" y="106.6">C62</text>
<text x="232.2" y="102.3">R107</text>
<text x="232.2" y="103.7">6K8</text>
<text x="242.3" y="106.6">R63</text>
<text x="132.8" y="108">C52</text>
<text x="132.8" y="110.9">47uF/16V</text>
<text x="210.3" y="108">2200uF/35V</text>
<text x="223.3" y="108">2200uF/35V</text>
<text x="234.3" y="109.5">LED9</text>
<text x="234.3" y="110.9">LED 3mm rt</text>
<text x="242.3" y="108">390R/2,3W</text>
<text x="182.8" y="116.5">BYW81/100</text>
<text x="207.3" y="115.5">U43</text>
<text x="207.3" y="116.8">MC78M05CDT</text>
<text x="120.4" y="122.4">R96</text>
<text x="120.4" y="123.8">3K9 2%</text>
<text x="158.6" y="124">U42</text>
<text x="158.6" y="125.4">VIPER100/SP</text>
<text x="182.8" y="121.3">D18</text>
<text x="192.9" y="122.4">C63</text>
<text x="192.9" y="125.5">2200uF/16V</text>
<text x="201.6" y="123.6">C41</text>
<text x="201.6" y="125">100nF/50V</text>
<text x="227.4" y="123.6">C42</text>
<text x="227.4" y="125">100nF/50V</text>
<text x="231.6" y="120.5">R50</text>
<text x="231.6" y="123.1">820R</text>
<text x="240" y="123.8">LED10</text>
<text x="240" y="125.2">LED 3mm rt</text>
<text x="61" y="131.2">Entladezeitkonstante</text>
<text x="80.5" y="129.6">+24V</text>
<text x="80.5" y="131.4">Bezug GND2</text>
<text x="128.4" y="129.6">f = 100KHz</text>
<text x="40.8" y="135.1">D21</text>
<text x="40.8" y="136.4">LL4148</text>
<text x="52.2" y="137.7">R99</text>
<text x="80.3" y="134.8">M1</text>
<text x="83.8" y="137.7">R156</text>
<text x="121.2" y="135.2">C54</text>
<text x="121.2" y="136.7">4n7/50V</text>
<text x="190.7" y="135.2">R143</text>
<text x="190.7" y="136.7">0R0</text>
<text x="195" y="135.2">R144</text>
<text x="195" y="136.7">0R0</text>
<text x="223.8" y="134.8">M2</text>
<text x="232.4" y="134.8">M4</text>
<text x="52.2" y="140.3">56K 2%</text>
<text x="62.6" y="143.7">C64</text>
<text x="73.1" y="142.4">R101</text>
<text x="73.1" y="143.9">1Meg 2%</text>
<text x="83.8" y="140.3">1Meg 2%</text>
<text x="174.3" y="143.9">C59</text>
<text x="180.1" y="143.9">C58</text>
<text x="62.6" y="145.1">22uF/35V</text>
<text x="147.1" y="145.3">C36</text>
<text x="147.1" y="146.7">100nF/50V</text>
<text x="167.1" y="145.3">1nF/353V</text>
<text x="180.1" y="145.3">1nF/353V</text>
<text x="223.8" y="147.4">M3</text>
<text x="232.4" y="147.4">M5</text>
<text x="242.1" y="148.2" transform="rotate(-90 242.1 148.2)">Bezug für M2 und M3: GND2</text>
<text x="244.3" y="148.2" transform="rotate(-90 244.3 148.2)">Bezug für M4 und M5: GND</text>
<text x="121.2" y="152.5">U8B</text>
<text x="135.6" y="152.5">C53</text>
<text x="135.6" y="153.9">4n7/50V</text>
<text x="146.2" y="151.1">R97</text>
<text x="146.2" y="152.5">5K1 2%</text>
<text x="121.2" y="157.1">TL082</text>
<text x="161.7" y="159.4">Nr.</text>
<text x="166.9" y="159.4">Datum</text>
<text x="179.5" y="159.4">Index</text>
<text x="190.1" y="159.4">gezeichnet</text>
<text x="190.1" y="161.6">39/ba</text>
<text x="198.9" y="161.6">03.08.1999</text>
<text x="199" y="159.4">Datum</text>
<text x="80.3" y="163.9">R100</text>
<text x="80.3" y="165.4">82K/1%</text>
<text x="99.7" y="165.4">U8A</text>
<text x="105.3" y="165.6">D1</text>
<text x="177.2" y="164.1">SERVICE- PLAN</text>
<text x="80.3" y="172.6">33K/1%</text>
<text x="80.3" y="171.1">R104</text>
<text x="98.1" y="172.6">C43</text>
<text x="99.7" y="169.9">TL082</text>
<text x="105.3" y="169.7">LL4148 C45</text>
<text x="106.8" y="172.6">100nF/50V</text>
<text x="118.3" y="169.7">D29</text>
<text x="118.3" y="172.6">ZMM5V6</text>
<text x="126.2" y="169.7">R106</text>
<text x="126.2" y="171.1">10K 2%</text>
<text x="160.7" y="170.7">PDate</text>
<text x="166.1" y="173.6">Revision:</text>
<text x="166.3" y="170.7">4-Oct-1999</text>
<text x="176.6" y="170.7">Time:</text>
<text x="177.5" y="173.6">Rev. 4.3.3</text>
<text x="181.8" y="170.7">14:06:16</text>
<text x="98.1" y="176.9">100nF/50V</text>
<text x="168.6" y="180.6">Sheet</text>
<text x="179.7" y="180.4">of</text>
</g>
<g font-size="1.3" fill="#800000">
<text x="173.1" y="41.5">+15V_A</text>
<text x="173.1" y="65.9">-15V_A</text>
<text x="40.9" y="89.5">~NULL_E</text>
<text x="46.7" y="86.6">~230V</text>
<text x="117.8" y="95.3">GND_0</text>
<text x="243.5" y="100.3">+24V</text>
<text x="129.3" y="113.9">GND_0</text>
<text x="156.5" y="109.6">GND_0</text>
<text x="198" y="116.8">Vextbed</text>
<text x="243.5" y="114.7">GND2</text>
<text x="243.5" y="118.9">VCC</text>
<text x="243.5" y="129">GND</text>
<text x="33.6" y="139">+24V</text>
<text x="117.8" y="139.7">GND_0</text>
<text x="222.9" y="142.6">GND2</text>
<text x="223.3" y="139.7">+24V</text>
<text x="231.8" y="142.6">GND</text>
<text x="231.8" y="139.7">VCC = 5 V</text>
<text x="176.6" y="148.4">GND_0</text>
<text x="66.6" y="151.1">GND2</text>
<text x="78.4" y="159.8">+24V</text>
<text x="93.9" y="158.3">GND2</text>
<text x="109.6" y="159.8">GND2</text>
<text x="137.9" y="158.3">GND_0</text>
<text x="135.6" y="167.7">Power_state</text>
<text x="78.1" y="178.4">GND2</text>
<text x="94.1" y="177">+24V</text>
<text x="102.9" y="174.9">GND2</text>
<text x="111.3" y="178.4">GND</text>
</g>
</svg>
